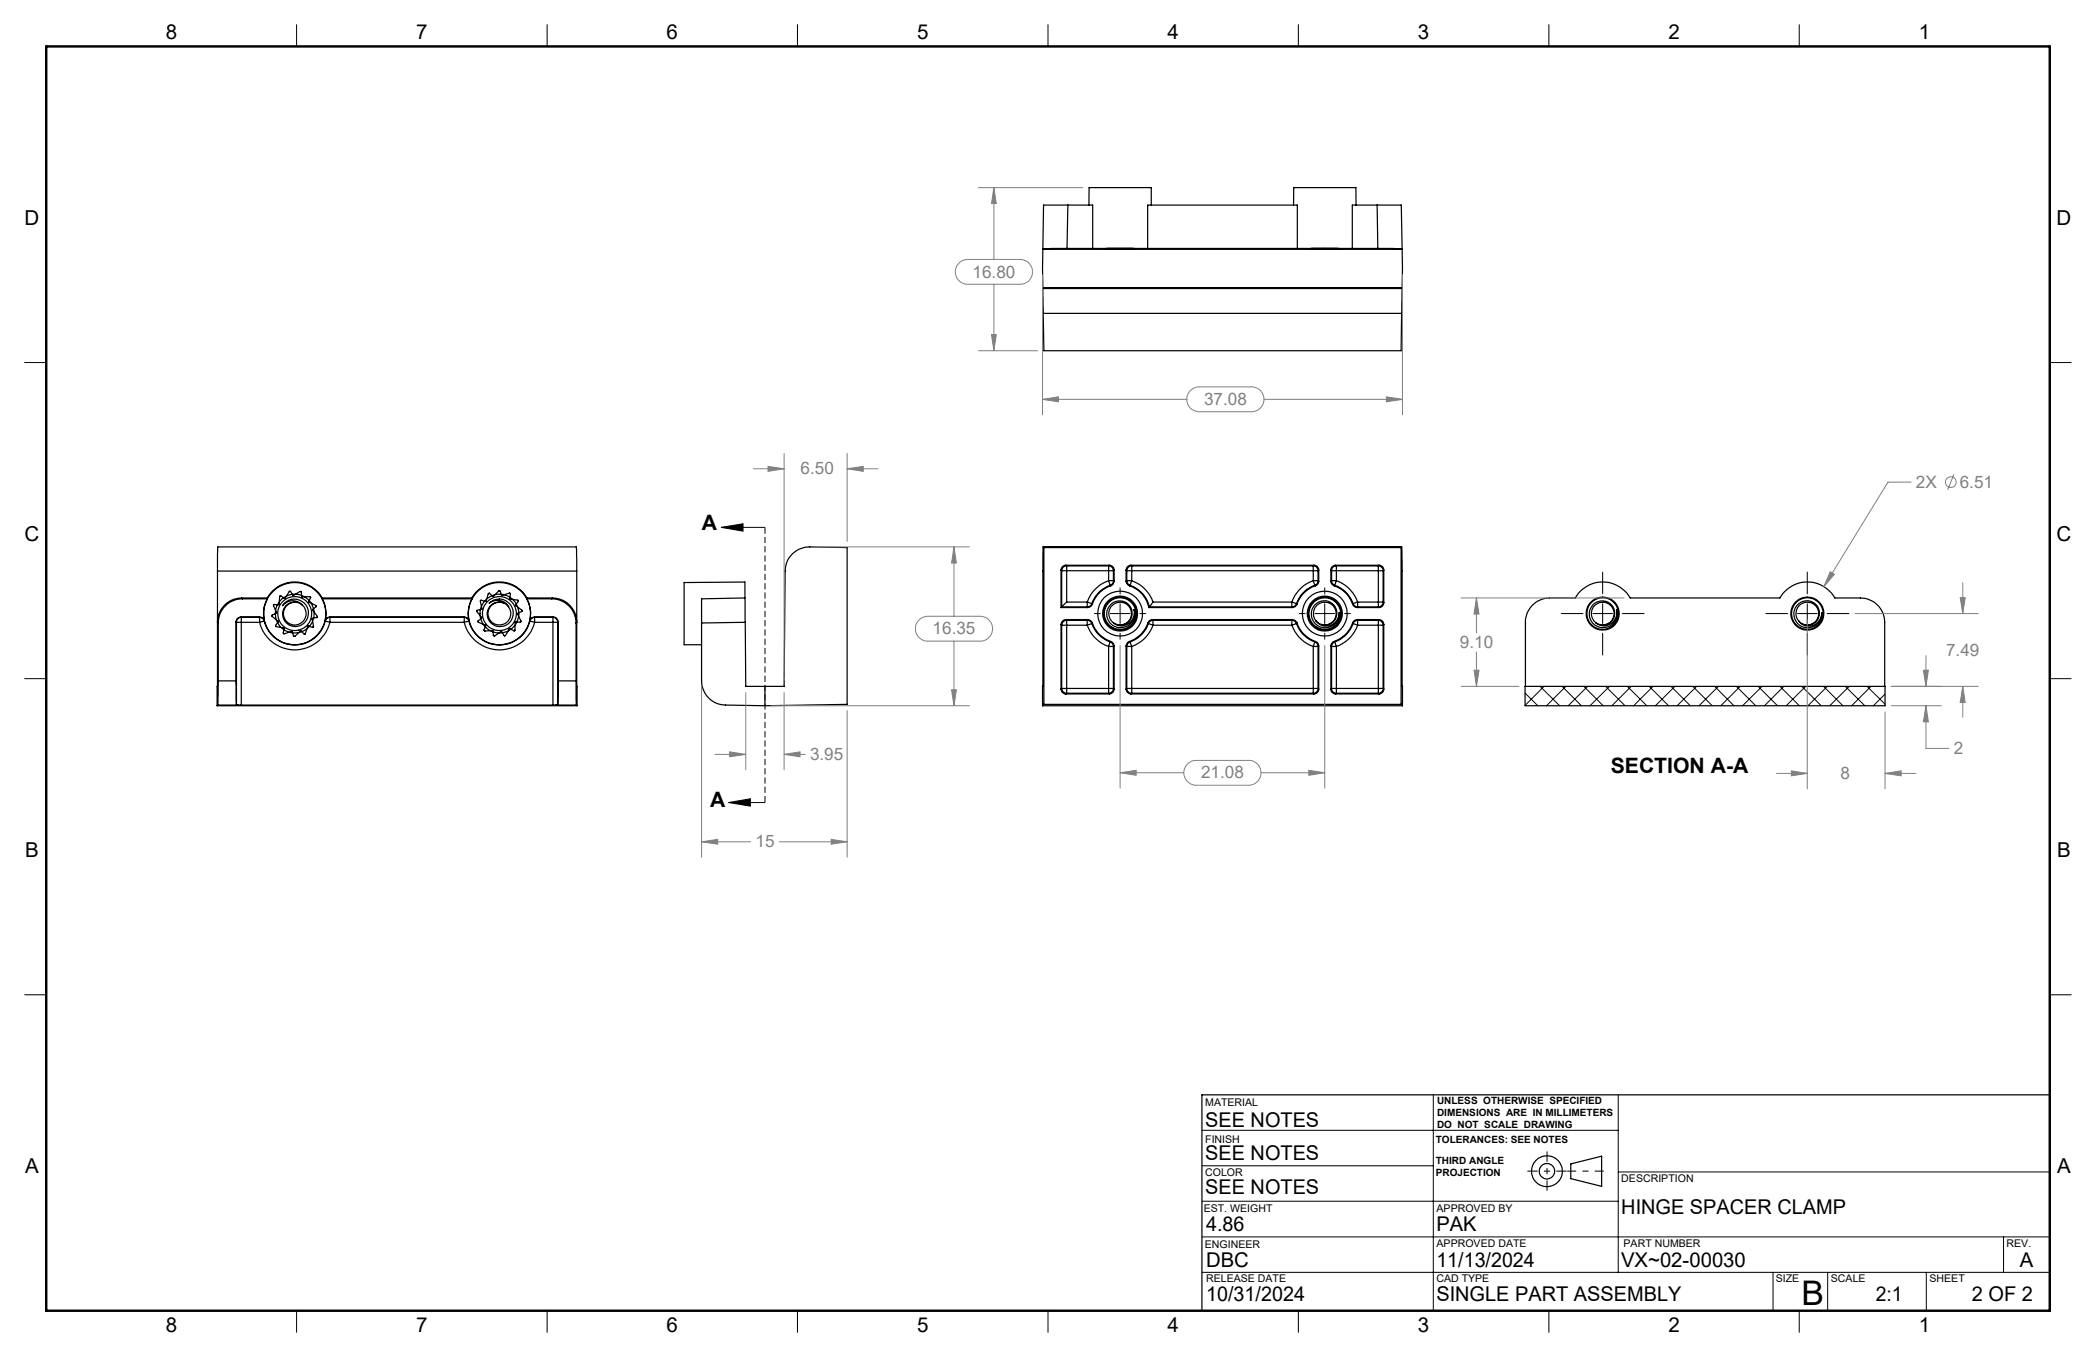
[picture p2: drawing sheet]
<svg xmlns="http://www.w3.org/2000/svg" width="432mm" height="279mm" viewBox="0 0 432 279" stroke-linecap="round" stroke-linejoin="round" font-family="sans-serif">
<g fill="none" stroke="#000" stroke-width=".25">
<path d="M214.8 59.4l.1 5.1M214.8 51.2v.1M214.8 59.2v.2M214.8 59.4h74.1M214.8 51.3v7.9M214.8 59.2h74.1M214.8 51.3h74.1M219.8 51.2h-5M219.8 51.2h5.3M220 42.2h-5l-.2 9M220 42.2h5.1v9M220 42.2l-.2 9"/>
<path d="M224.3 42.2l.1-3.6h12.8v3.6M225.1 51.2h11.3M227.4 59.3h6.7M227.4 51.2h6.8zM236.4 51.2v-9h30.9v9M236.4 51.2h30.9M266.5 42.2v-3.6h12.8l.1 3.6M267.3 51.2h11.3M269.5 59.3h6.8M269.5 51.2h6.8zM278.6 51.2h5.2M283.7 42.2h5l.2 9"/>
<path d="M283.7 42.2h-5.1v9M283.7 42.2l.1 9M283.8 51.2h5.1M288.9 59.4l-.2 5.1M288.9 51.2v.1M288.9 59.2v.2M288.9 51.3v7.9M214.9 64.5h73.8M214.9 64.5l.2 7.7h73.5l.1-7.7M44.8 117.6l.1-5h73.8l.1 5M44.8 117.6l-.1 27.7M44.8 117.6h74"/>
<path d="M118.8 117.6l.1 27.7M214.9 112.6l-.1 32.7M214.9 112.6h73.8M214.9 112.6l.2 .1M215.1 112.7v32.3M215.1 112.7h73.5M218.6 117.4v7.7M218.6 117.4l.1 .1M218.7 117.5h1M218.7 117.5v7.5M219.6 116.4a1.02 1.02 0 0 0-1 1M219.6 116.4h8.9"/>
<path d="M219.6 116.4l.1 .1M219.7 116.5a1.02 1.02 0 0 0-1 1M219.7 116.5v1M219.7 116.5h8.7M219.7 117.5h8.7M219.7 117.5v6.5M228.4 116.5a.96 .96 0 0 1 1 1M228.4 119.6l.3 .9M228.4 119.6h1M228.4 116.5v1M228.4 117.5h1M228.4 119.6a7.2 7.2 0 0 0-4.4 4.4"/>
<path d="M228.4 117.5v2.1M228.5 116.4a.96 .96 0 0 1 1 1M228.5 116.4l-.1 .1M229.4 119.6a1.03 1.03 0 0 1-.7 .9M229.4 119.6l.1 .1M229.4 117.5v2.1M229.5 119.7a.97 .97 0 0 1-.7 .9M229.5 117.4v2.3M229.5 117.4l-.1 .1M232 119.7a1.09 1.09 0 0 0 .7 .9M232 117.4v2.3M232 117.4l.1 .1"/>
<path d="M232.1 119.6l.1 .4 .6 .5M232.1 117.5h1.1M232.1 119.6h1.1M232.1 119.6l-.1 .1M232.1 117.5v2.1M233 116.4a1.02 1.02 0 0 0-1 1M233 116.4h37.7M233 116.4l.2 .1M233.2 116.5a1.02 1.02 0 0 0-1.1 1M233.2 119.6a7.1 7.1 0 0 1 4.3 4.4M233.2 119.6l-.4 .9M233.2 116.5v1"/>
<path d="M233.2 116.5h37.3M233.2 117.5h37.3M233.2 117.5v2.1M270.5 116.5a.96 .96 0 0 1 1 1M270.5 119.6a7.2 7.2 0 0 0-4.4 4.4M270.5 119.6l.4 .9M270.5 117.5h1M270.5 116.5v1M270.5 119.6h1M270.5 117.5v2.1M270.7 116.4a.96 .96 0 0 1 1 1M270.7 116.4l-.2 .1"/>
<path d="M271.5 119.6a1.03 1.03 0 0 1-.6 .9M271.5 119.6l.2 .1M271.5 117.5v2.1M271.7 119.7a.97 .97 0 0 1-.7 .9M271.7 117.4v2.3M271.7 117.4l-.2 .1M274.2 119.7a.98 .98 0 0 0 .6 .9M274.2 117.4v2.3M274.2 117.4l.1 .1M274.3 119.6a1.07 1.07 0 0 0 .7 .9M274.3 119.6h1M274.3 117.5h1"/>
<path d="M274.3 117.5v2.1M274.3 119.6l-.1 .1M275.2 116.4a.96 .96 0 0 0-1 1M275.2 116.4h8.9M275.2 116.4l.1 .1M275.3 116.5a.96 .96 0 0 0-1 1M275.3 116.5v1M275.3 119.6l-.3 .9M275.3 119.6a7.1 7.1 0 0 1 4.4 4.4M275.3 116.5h8.7M275.3 117.5h8.7M275.3 117.5v2.1"/>
<path d="M284 116.5a.96 .96 0 0 1 .9 1M284 116.5v1M284 117.5h.9M284 117.5v6.5M284.1 116.4a.96 .96 0 0 1 1 1M284.1 116.4l-.1 .1M284.9 117.5v6.5M285.1 117.4v6.7M285.1 117.4l-.2 .1M288.6 112.7v32.3M288.7 112.6l.2 32.7M288.7 112.6l-.1 .1"/>
<path d="M44.9 128.3v11.9M48.6 128l.1 .1M48.6 128v12.2M48.7 128.1h1M48.7 128.1v17M49.6 127a1.02 1.02 0 0 0-1 1M49.6 127l.1 .1M49.6 127h3.9M49.7 127.1a.97 .97 0 0 0-1 1M49.7 127.1v1M49.7 127.1h3.8M49.7 128.1h3.8"/>
<path d="M49.7 128.1v17.1M49.8 123.1a5 5 0 0 0-5 5l.1 .2M49.8 123.1h5.3M49.8 123.1l.2 .2M50 123.3a5 5 0 0 0-5.1 5M50 123.3h5.1M53.5 127a.99 .99 0 0 1 1 .8M53.5 127.1a.99 .99 0 0 1 .9 .8M53.5 128.1a7.5 7.5 0 0 0 7.2 5.7 7.5 7.5 0 0 0 7.3-5.7M53.5 127.1v1M53.5 127v.1M54.4 127.9a6.5 6.5 0 0 0 6.3 4.9 6.5 6.5 0 0 0 6.3-4.9"/>
<path d="M54.4 127.9l-.9 .2M54.5 127.8l-.1 .1M55.1 123.3a6 6 0 0 0-.6 4.5M55.1 123.1a6.5 6.5 0 0 1 11.3 0M55.1 123.1v.2M56.9 126.1v.2l-.9 .5 1.3 1.1M56.9 126.1v.1M57.3 127.9v.2l-.5 .8 1.6 .4M57.3 127.9v.1M57.5 124.4l-.1 .1h-1l-.1 .1 .6 1.5M57.5 124.4l-.1 .1M58.4 129.3l.1 .2-.2 .9 .2 .1 1.5-.5"/>
<path d="M58.4 129.3l.1 .1M58.6 124.2a2.83 2.83 0 0 1 4.7 .9 2.83 2.83 0 0 1-2.8 3.9 2.49 2.49 0 0 1-2.1-3.4 2.49 2.49 0 0 1 3.9-1 2.64 2.64 0 0 0-4.1 .1zM58.8 123.1l-.2 .1-.9-.5-.2 1.7M58.8 123.1l-.1 .1M60 130l.1 .1M60.5 124a2.35 2.35 0 0 0-2 3.2 2.35 2.35 0 0 0 3.6 1.1 2.35 2.35 0 0 0 .2-3.7M60.5 122.6l-.2-.1-.5-.8h-.1l-.9 1.4M60.5 122.6l1.4-.8 .2 .1v.9l.2 .1M60.5 124h.6M60.5 122.6h-.1M61.8 130l-1.1 1h-.2l-.3-.9-.2-.1M61.9 129.9l-.1 .1"/>
<path d="M62.2 122.9h.1M62.3 122.9l1.6-.1 .1 .2-.4 .8 .1 .2M63.4 129l-.5 1.5-.2 .1-.6-.7-.3 .1M63.5 128.9l-.1 .1M63.6 123.9l.1 .1M63.7 124l1.4 .7M64.3 127.5l.3 1.6-.2 .1-.8-.3-.2 .1M64.3 127.4v.1M64.4 125.6l.1 .1M64.5 125.7l.9 1.2v.2l-1 .2-.1 .2M65.1 124.7h.1M65.1 124.7l.1 .2-.7 .5v.3"/>
<path d="M66.4 123.3a6.5 6.5 0 0 1 .6 4.5M66.4 123.1h30.8M66.4 123.1v.2M66.4 123.3h30.8M67 127.8v.1M67 127.9l1 .2M67.9 127a.99 .99 0 0 0-.9 .8M67.9 127h27.7M67.9 127l.1 .1M68 127.1a.99 .99 0 0 0-1 .8M68 127.1v1M68 127.1h27.6"/>
<path d="M68 128.1h27.6M95.6 127a.99 .99 0 0 1 1 .8M95.6 127.1a.99 .99 0 0 1 1 .8M95.6 127.1v1M95.6 128.1a7.5 7.5 0 0 0 7.3 5.7 7.5 7.5 0 0 0 7.2-5.7M95.6 127v.1M96.6 127.9a6.5 6.5 0 0 0 6.3 4.9 6.5 6.5 0 0 0 6.2-4.9M96.6 127.9l-1 .2M96.6 127.8v.1M97.2 123.1a6.5 6.5 0 0 1 11.3 0M97.2 123.3a6.5 6.5 0 0 0-.6 4.5M97.2 123.1v.2"/>
<path d="M99.2 127.1v.2l-.7 .6v.2l1.5 .6M99.2 127.1v.1M99.3 125.3l-.1 .2-1 .2v.2l1 1.2M99.3 125.3l-.1 .1M100 128.7v.2l-.3 .8 .1 .2 1.6-.1M100 128.7v.1M100.2 123.7l-.2 .1-.9-.2-.1 .1 .3 1.6M100.2 123.7l-.1 .1M100.8 124.2a2.85 2.85 0 0 1 4.5 .6 2.85 2.85 0 0 1-1.9 4.2 2.52 2.52 0 0 1-2.9-3.3 2.52 2.52 0 0 1 4.3-.8 2.69 2.69 0 0 0-4-.7zM101.4 129.8l.2 .1 .1 1 1.5-.8M101.4 129.8l.1 .1M101.7 122.8h-.2l-.7-.7-.2 .1-.4 1.5"/>
<path d="M101.7 122.8h-.1M103.2 124a2.36 2.36 0 0 0-2.6 2.7 2.36 2.36 0 0 0 3.2 1.8 2.36 2.36 0 0 0 1-3.6M103.2 124l.5 .1M103.3 130.1h-.1M103.4 122.6h.1M103.5 122.6l-.2-.1-.3-.8-.2-.1-1.1 1.2M103.5 122.6l1.5-.5 .2 .1-.2 .9 .2 .2M104.9 129.5l-.9 1.4-.6-.8h-.2M105 129.5h-.1M105.1 123.3h.1M105.2 123.3l1.5 .3 .1 .2-.5 .7v.2M106.2 128.2l-.1 1.6-.2 .1-.8-.5-.2 .1"/>
<path d="M106.2 128.1v.1M106.2 124.6l.1 .1M106.3 124.7l1.3 1-.1 .2-.8 .4-.1 .2M106.6 126.5l.7 1.5-.1 .1h-.9l-.1 .1M106.6 126.4v.1M108.5 123.3a6.5 6.5 0 0 1 .6 4.5M108.5 123.1h5.3M108.5 123.1v.2M108.5 123.3h5.2M109.1 127.8v.1M109.1 127.9l1 .2M110.1 127a.99 .99 0 0 0-1 .8"/>
<path d="M110.1 127h3.9M110.1 127v.1M110.1 127.1a1.07 1.07 0 0 0-1 .8M110.1 127.1v1M110.1 127.1h3.8M110.1 128.1h3.8M113.7 123.3a5 5 0 0 1 5 5M113.8 123.1a5.1 5.1 0 0 1 5 5l-.1 .2M113.8 123.1l-.1 .2M113.9 127.1a.97 .97 0 0 1 1 1M113.9 127.1v1M113.9 128.1h1"/>
<path d="M113.9 128.1v17.1M114 127a.96 .96 0 0 1 1 1M114 127l-.1 .1M114.9 128.1v17M115 128l-.1 .1M115 128v12.2M118.7 128.3v11.9M144.5 128.3v11.9a5 5 0 0 0 4.9 5l8.2 .1M153.5 123.1l-9 .2v5M153.5 123.1v5M153.5 123.1v-3.3l-12.6 .1v12.9h3.6M153.5 128.1l.1 13.2h7.9l.2-23.7a5 5 0 0 1 5.1-5l7.7 .1v32.3l-16.9 .3"/>
<path d="M153.5 128.1l-9 .2M218.6 128.6v13.3M218.6 125.1h5.5M218.6 128.6l.1 .1M218.7 128.7h1M218.7 125h5.3M218.7 125l-.1 .1M218.7 128.7v13M219.6 127.6a1.09 1.09 0 0 0-1 1M219.6 127.6h4.5M219.6 127.6l.1 .1M219.7 127.7a1.09 1.09 0 0 0-1 1"/>
<path d="M219.7 127.7v1M219.7 124l-1 1M219.7 127.7h4.3M219.7 124h4.3M219.7 128.7h4.3M219.7 128.7v13M224 127.7l.4 .1 .5 .6M224 124v1M224 124l.9 .3M224 127.7v1M224 128.7a7.1 7.1 0 0 0 4.4 4.4M224 125l.1 .1"/>
<path d="M224.1 127.6a1.06 1.06 0 0 1 .9 .7M224.1 127.6l-.1 .1M224.9 128.4a6 6 0 0 0 3.8 3.8M224.9 124.3a1.03 1.03 0 0 1-.9 .7M224.9 124.3l.1 .1M224.9 128.4l-.9 .3M225 128.3a6.1 6.1 0 0 0 3.8 3.8M225 124.4a1.13 1.13 0 0 1-.9 .7M225 128.3l-.1 .1M228.4 133.1h1M228.4 133.1v8.6M228.7 120.5l.1 .1"/>
<path d="M228.7 132.2a1.03 1.03 0 0 1 .7 .9M228.7 120.5a6.2 6.2 0 0 0-3.8 3.8M228.7 132.2l-.3 .9M228.8 132.1a1.03 1.03 0 0 1 .7 .9M228.8 120.6a5.9 5.9 0 0 0-3.8 3.8M228.8 132.1l-.1 .1M229.1 124.2a2.5 2.5 0 0 1 3.3 .1 2.5 2.5 0 0 1 .3 3.4 2.5 2.5 0 0 1-3.3 .5 2.67 2.67 0 0 0 3.1 .2 2.67 2.67 0 0 0 1.1-2.9 2.86 2.86 0 0 1-3 3.7 2.86 2.86 0 0 1-2.1-4.3zM229.4 128.2a2.34 2.34 0 0 1-.2-3.7 2.34 2.34 0 0 1 3.6 .8 2.34 2.34 0 0 1-1.6 3.3M229.4 128.2v.1M229.4 133.1v8.6M229.5 133v8.9M229.5 133l-.1 .1"/>
<path d="M231.2 128.7h-.6M232 133v8.9M232 133l.1 .1M232.1 133.1h1.1M232.1 133.1v8.6M232.7 120.6a6 6 0 0 1 4 4.5M232.7 132.1a1.06 1.06 0 0 0-.7 .9M232.7 132.1l.1 .1M232.8 120.5l-.1 .1M232.8 120.5a6.1 6.1 0 0 1 4 4.5M232.8 132.2l-.4 .2-.3 .7M232.8 132.2l.4 .9"/>
<path d="M233.2 133.1v8.6M233.4 127.6l-.1 .2M233.6 125.6h.1M236.5 128.3a6.3 6.3 0 0 1-3.8 3.8M236.5 128.3l.1 .1M236.6 128.4a6 6 0 0 1-3.8 3.8M236.6 128.4l.9 .3M236.7 125.1h29.5M236.8 125h29.3M236.8 125l-.1 .1M237.4 127.6a1 1 0 0 0-.9 .7M237.4 127.6h28.8"/>
<path d="M237.4 127.6l.1 .1M237.5 127.7l-.7 .3-.2 .4M237.5 124l-.7 1M237.5 127.7v1M237.5 128.7a7.1 7.1 0 0 1-4.3 4.4M237.5 127.7h28.6M237.5 124h28.6M237.5 128.7h28.6M266.1 127.7a1.07 1.07 0 0 1 1 .7M266.1 124v1M266.1 128.7a7.1 7.1 0 0 0 4.4 4.4M266.1 127.7v1"/>
<path d="M266.1 124l1 .3M266.1 125l.1 .1M266.2 127.6a1.06 1.06 0 0 1 1 .7M266.2 127.6l-.1 .1M267.1 124.3l.1 .1M267.1 124.3a.94 .94 0 0 1-1 .7M267.1 128.4a6 6 0 0 0 3.8 3.8M267.1 128.4l-1 .3M267.2 124.4a1.13 1.13 0 0 1-1 .7M267.2 128.3a6.1 6.1 0 0 0 3.8 3.8M267.2 128.3l-.1 .1M270.5 133.1h1"/>
<path d="M270.5 133.1v8.6M270.9 120.5l.1 .1M270.9 120.5a6.2 6.2 0 0 0-3.8 3.8M270.9 132.2a1.03 1.03 0 0 1 .6 .9M270.9 132.2l-.4 .9M271 124.5a2.53 2.53 0 0 1 4.2 .8 2.53 2.53 0 0 1-2.8 3.3l-.8-.3-.5-.4a2.66 2.66 0 0 0 3.1 .9 2.66 2.66 0 0 0 1.7-2.7 2.86 2.86 0 0 1-3.7 3 2.86 2.86 0 0 1-1.2-4.6zM271 120.6a6.1 6.1 0 0 0-3.8 3.8M271 132.1a.91 .91 0 0 1 .7 .9M271 132.1l-.1 .1M271.1 127.9a2.36 2.36 0 0 1 .7-3.7 2.36 2.36 0 0 1 3.4 1.6 2.36 2.36 0 0 1-2.3 2.9M271.2 127.9v.1M271.5 133.1v8.6"/>
<path d="M271.7 133v8.9M271.7 133l-.2 .1M272.3 128.6l.6 .1M274.2 133v8.9M274.2 133l.1 .1M274.3 133.1h1M274.3 133.1v8.6M274.8 120.6a6.1 6.1 0 0 1 3.9 3.8M274.8 132.1a.97 .97 0 0 0-.6 .9M274.8 132.1l.2 .1M275 120.5l-.2 .1M275 120.5a6.1 6.1 0 0 1 3.8 3.8"/>
<path d="M275 132.2a1.07 1.07 0 0 0-.7 .9M275 132.2l.3 .9M275.3 128.2l-.2 .1M275.3 133.1v8.6M275.9 126.2v.1M278.7 124.4a.97 .97 0 0 0 .9 .7M278.7 128.3a6.1 6.1 0 0 1-3.9 3.8M278.7 128.3l.1 .1M278.8 124.3l-.1 .1M278.8 124.3a.94 .94 0 0 0 .9 .7M278.8 128.4a6.1 6.1 0 0 1-3.8 3.8M278.8 128.4l.9 .3"/>
<path d="M279.6 127.6a1 1 0 0 0-.9 .7M279.6 127.6h4.5M279.6 125.1h4.5M279.6 127.6l.1 .1M279.7 127.7a1.08 1.08 0 0 0-.9 .7M279.7 124v1M279.7 127.7v1M279.7 124l-.9 .3M279.7 128.7a7.1 7.1 0 0 1-4.4 4.4M279.7 127.7h4.3M279.7 125l-.1 .1M279.7 125h4.3"/>
<path d="M279.7 124h4.3M279.7 128.7h4.3M284 127.7a1.02 1.02 0 0 1 .9 1M284 124v1M284 124h.9M284 127.7v1M284 128.7h.9M284 125l.1 .1M284 128.7v13M284.1 127.6a1.02 1.02 0 0 1 1 1M284.1 127.6l-.1 .1M284.9 124a.96 .96 0 0 1-.9 1"/>
<path d="M284.9 128.7v13M284.9 124l.2 .1M285.1 124.1a.96 .96 0 0 1-1 1M285.1 128.6v13.3M285.1 128.6l-.2 .1M328.5 124.2a2.5 2.5 0 0 1 3.3 .1 2.5 2.5 0 0 1 .3 3.4 2.5 2.5 0 0 1-3.3 .5 2.67 2.67 0 0 0 3.1 .2 2.67 2.67 0 0 0 1.2-2.9 2.86 2.86 0 0 1-3.1 3.7 2.86 2.86 0 0 1-2.1-4.3zM328.8 128.2a2.34 2.34 0 0 1-.2-3.7 2.34 2.34 0 0 1 3.7 .8 2.34 2.34 0 0 1-1.6 3.3M328.8 128.2l.1 .1M330.6 128.7h-.5M332.8 127.6v.2M333.1 125.6h.1M370.4 124.5a2.53 2.53 0 0 1 4.3 .8 2.53 2.53 0 0 1-2.9 3.3l-.7-.3-.5-.4a2.66 2.66 0 0 0 3 .9 2.66 2.66 0 0 0 1.7-2.7 2.86 2.86 0 0 1-3.7 3 2.86 2.86 0 0 1-1.2-4.6z"/>
<path d="M370.6 127.9a2.36 2.36 0 0 1 .7-3.7 2.36 2.36 0 0 1 3.3 1.6 2.36 2.36 0 0 1-2.3 2.9M370.6 127.9v.1M371.7 128.6l.6 .1M374.7 128.2l-.2 .1M375.3 126.2h.1M44.7 145.3h74.2M44.9 145.2l-.2 .1M44.9 145.2h4.2M44.9 140.2v5M44.9 140.2h3.7M48.6 140.2l.1 4.9M48.7 145.1l.4 .1"/>
<path d="M49.1 145.2h.6M49.7 145.2h64.2M113.9 145.2h.6M114.5 145.2h4.2M114.9 145.1l-.4 .1M115 140.2l-.1 4.9M115 140.2h3.7M118.7 140.2v5M118.7 145.2l.2 .1M157.6 141.3v4M214.8 145.3h74.1M215.1 145h73.5"/>
<path d="M215.1 145l-.3 .3M218.6 141.9a1.02 1.02 0 0 0 1 1M218.7 141.7a1.02 1.02 0 0 0 1 1M218.7 141.7h1M218.7 141.7l-.1 .2M219.6 142.9h8.9M219.7 141.7v1M219.7 142.7h8.7M219.7 142.7l-.1 .2M219.7 141.7h8.7M228.4 141.7h1M228.4 141.7v1"/>
<path d="M228.4 142.7l.1 .2M229.4 141.7a.96 .96 0 0 1-1 1M229.4 141.7l.1 .2M229.5 141.9a.96 .96 0 0 1-1 1M232 141.9a1.02 1.02 0 0 0 1 1M232.1 141.7a1.02 1.02 0 0 0 1.1 1M232.1 141.7h1.1M232.1 141.7l-.1 .2M233 142.9h37.7M233.2 141.7v1M233.2 142.7h37.3M233.2 142.7l-.2 .2"/>
<path d="M233.2 141.7h37.3M270.5 141.7v1M270.5 141.7h1M270.5 142.7l.2 .2M271.5 141.7a.96 .96 0 0 1-1 1M271.5 141.7l.2 .2M271.7 141.9a.96 .96 0 0 1-1 1M274.2 141.9a.96 .96 0 0 0 1 1M274.3 141.7a.96 .96 0 0 0 1 1M274.3 141.7h1M274.3 141.7l-.1 .2M275.2 142.9h8.9"/>
<path d="M275.3 141.7v1M275.3 142.7l-.1 .2M275.3 142.7h8.7M275.3 141.7h8.7M284 141.7v1M284 141.7h.9M284 142.7l.1 .2M284.9 141.7a.96 .96 0 0 1-.9 1M284.9 141.7l.2 .2M285.1 141.9a.96 .96 0 0 1-1 1M288.6 145l.3 .3M314.2 141.3h74.1v4h-74.1z"/>
<path d="M314.3 141.3v-13.2a5 5 0 0 1 4.9-5h5.3a6.5 6.5 0 0 1 11.3 0h30.9a6.5 6.5 0 0 1 11.3 0h5.3a5 5 0 0 1 5 5v13.2M323.6 239.6l6.4-1.5v6.2l-6.4-1.6zM422.3 225.4h-174.7v44.5"/>
<circle cx="60.7" cy="126.3" r="3.5"/>
<circle cx="60.7" cy="126.3" r="4"/>
<circle cx="60.7" cy="126.3" r="6.4"/>
<circle cx="102.9" cy="126.3" r="4"/>
<circle cx="102.9" cy="126.3" r="6.4"/>
<circle cx="102.9" cy="126.3" r="3.5"/>
<circle cx="230.7" cy="126.3" r="3.3"/>
<circle cx="230.7" cy="126.3" r="3.4"/>
<circle cx="230.8" cy="126.3" r="4.6"/>
<circle cx="230.8" cy="126.3" r="3.6"/>
<circle cx="272.9" cy="126.3" r="4.6"/>
<circle cx="272.9" cy="126.3" r="3.3"/>
<circle cx="272.9" cy="126.3" r="3.6"/>
<circle cx="272.9" cy="126.4" r="3.4"/>
<circle cx="330.2" cy="126.3" r="3.3"/>
<circle cx="330.2" cy="126.3" r="3.4"/>
<circle cx="372.3" cy="126.3" r="3.4"/>
<circle cx="372.3" cy="126.3" r="3.2"/>
<circle cx="318.7" cy="241.1" r="3.2"/>
<circle cx="318.7" cy="241.2" r="1.6"/>
</g>
<g fill="none" stroke="#000" stroke-width=".21">
<path d="M61.1 5.1v4.5M112.7 5.1v4.5M164.3 5.1v4.5M215.9 5.1v4.5M267.5 5.1v4.5M319.1 5.1v4.5M370.7 5.1v4.5M5.1 74.6h4.4M422.3 74.6h4.4M148.6 108.6l4.5-.8v1.6zM148.6 108.6h9M330.2 117.8v4.5"/>
<path d="M372.3 117.8v4.5M5.1 139.7h4.4M225.5 126.3h1.2M228.7 126.3h4.1M230.8 121v1.3M230.8 124.3v4.1M230.8 130.4v1.2M234.8 126.3h1.2M267.7 126.3h1.2M270.9 126.3h4.1M272.9 121v1.3M272.9 124.3v4.1"/>
<path d="M272.9 130.4v1.2M277 126.3h1.2M321.6 126.3h4.5M328.2 126.3h4M330.2 124.3v4.1M330.2 130.4v4.5M334.2 126.3h4.5M363.8 126.3h4.5M370.3 126.3h4.1M372.3 124.3v4.1M372.3 130.4v4.5M376.4 126.3h4.5"/>
<path d="M422.3 139.7h4.4M314.2 142.7l2.6 2.6M317.3 141.3l4 4M318.1 141.3l-3.9 3.9M321.8 141.3l4 4M322.6 141.3l-4 4M326.3 141.3l4 4M327.1 141.3l-4 4M330.8 141.3l4 4M331.6 141.3l-4 4M335.2 141.3l4.1 4M336.1 141.3l-4 4"/>
<path d="M339.8 141.3l3.9 4M340.5 141.3l-4 4M344.2 141.3l4 4M345.1 141.3l-4.1 4M348.7 141.3l4 4M349.5 141.3l-4 4M353.2 141.3l4 4M354 141.3l-4 4M357.7 141.3l4 4M358.5 141.3l-4 4M362.2 141.3l4 4M363 141.3l-4 4"/>
<path d="M366.7 141.3l4 4M367.5 141.3l-4 4M371.2 141.3l4 4M372 141.3l-4 4M375.7 141.3l4 4M376.4 141.3l-3.9 4M380.2 141.3l4 4M381 141.3l-4.1 4M384.6 141.3l3.7 3.7M385.4 141.3l-3.9 4M388.3 142.9l-2.4 2.4M150.1 165.2l4.5-.7v1.5z"/>
<path d="M150.1 165.2h7.5M5.1 204.8h4.4M422.3 204.8h4.4M247.6 232.7h85.8M295.3 225.4v44.5M333.4 225.4v36.6M247.6 254.7h174.7M247.6 247.3h85.8M247.6 240h47.7M333.4 241.3h88.9M412.7 254.7v7.3M61.1 269.9v4.4"/>
<path d="M112.7 269.9v4.4M164.3 269.9v4.4M215.9 269.9v4.4M247.6 262h174.7M267.5 269.9v4.4M319.1 269.9v4.4M365.3 262v7.9M370.7 269.9v4.4M376.5 262v7.9M396.8 262v7.9"/>
</g>
<g fill="none" stroke="#808080" stroke-width=".21">
<path d="M201.6 38.6h21.5M204.8 38.6l.4 3.3h-.9zM204.8 38.6v14.8M197.5 54.2a2.41 2.41 0 0 1 1.9-.8h10.7a2.56 2.56 0 0 1 2.6 2.6 2.56 2.56 0 0 1-2.6 2.5h-10.7a2.55 2.55 0 0 1-2.4-1.5 2.55 2.55 0 0 1 .5-2.8zM204.8 58.5v13.7M214.8 56.6v28.8M288.9 56.6v28.8M201.6 72.2h12.2M204.3 68.9h.9l-.4 3.3zM155.2 96.5h6.3M158.2 96l3.3 .5-3.3 .5zM161.5 93.3v46.8"/>
<path d="M174.5 96.5l3.3-.5v1zM174.5 93.3v18.2M174.5 96.5h6.4M214.8 82.2l3.3-.5v1zM214.8 82.2h29.7M245 80.6a2.65 2.65 0 0 1 2.1-.9h10.7a2.56 2.56 0 0 1 2.6 2.5 2.56 2.56 0 0 1-2.6 2.6h-10.7a2.57 2.57 0 0 1-2.4-1.5 2.57 2.57 0 0 1 .3-2.7zM260.4 82.2h28.5M285.6 81.7l3.3 .5-3.3 .5zM393.7 99.3h-4.8l-13.2 21.5M402.5 97.7l-1.3 3.2M168.1 112.6h31.6M196.5 112.6l.5 3.3h-1z"/>
<path d="M196.5 112.6v14.3M377 117.7l.9 .6-2.2 2.5zM404.4 120v6.3M189.1 127.8a2.65 2.65 0 0 1 2-.9h10.8a2.56 2.56 0 0 1 2.6 2.6 2.56 2.56 0 0 1-2.6 2.5h-10.8a2.57 2.57 0 0 1-2.3-1.4 2.57 2.57 0 0 1 .3-2.8zM196.5 132v13.3M230.8 132.9v29.4M272.9 132.9v29.4M301 123.1h33.6M303.7 138h1l-.5 3.3zM304.2 123.1l.5 3.3h-1zM304.2 123.1v7.2M304.2 134.2v7.1"/>
<path d="M372.3 127.6v34.8M382.2 126.3h25.3M396.2 138h1.1l-.5 3.3zM396.8 135v6.3M403.8 123h1l-.4 3.3zM144.5 141.5v35M147.3 155.3h6.3M150.3 154.8l3.3 .5-3.3 .5zM153.6 142.6v15.9M158.9 145.3h40.8M161.5 155.3l3.3-.5v1zM161.5 142.6v15.9"/>
<path d="M161.5 155.3h4.4M174.5 146.3v30.2M196 142h1l-.5 3.3zM230.8 159.1l3.3-.5v1zM230.8 159.1h13.1M244.8 157.2a2.25 2.25 0 0 1 1.7-.6h10.7a2.56 2.56 0 0 1 2.6 2.5 2.56 2.56 0 0 1-2.6 2.6h-10.7a2.56 2.56 0 0 1-2.5-1.7 2.56 2.56 0 0 1 .8-2.8zM259.8 159.1h13.1M269.6 158.6l3.3 .5-3.3 .5zM301 141.3h11.9M366 159.2h6.3M369 158.7l3.3 .5-3.3 .5zM388.3 159.2l3.4-.5v1z"/>
<path d="M388.3 146.6v15.8M388.3 159.2h6.4M389.6 145.3h10.3M389.6 141.3h17.9M396.8 145.3l.5 3.3h-1.1zM396.8 145.3v8.8h4.7M404.4 141.3l.4 3.3h-1zM404.4 141.3v6.4M144.5 173.3l3.3-.5v1zM144.5 173.3h10.2M160.5 173.3h14M171.2 172.8l3.3 .5-3.3 .5z"/>
<circle cx="401.9" cy="99.3" r="1.09"/>
</g>
<path d="M157.6 108.6v56.6" fill="none" stroke="#000" stroke-width=".21" stroke-dasharray="1.3 .6" stroke-dashoffset="-.1" stroke-linecap="butt"/>
<path d="M330.4 241.1h-7.5" fill="none" stroke="#000" stroke-width=".21" stroke-dasharray="15.2 1.3 1.3 1.3" stroke-dashoffset="13.4" stroke-linecap="butt"/>
<path d="M318.7 237.1v8.1M314.7 241.1h8.1" fill="none" stroke="#000" stroke-width=".21" stroke-dasharray="15.2 1.3 1.3 1.3" stroke-dashoffset="13.1" stroke-linecap="butt"/>
<path d="M9.5 9.6h412.8v260.3h-412.8z" fill="none" stroke="#000" stroke-width=".5"/>
<path d="M148.6 108.6l4.5-.8v1.6zM150.1 165.2l4.5-.7v1.5z" fill="#000"/>
<path d="M196.5 112.6l.5 3.3h-1zM196 142h1l-.5 3.3zM150.3 154.8l3.3 .5-3.3 .5zM161.5 155.3l3.3-.5v1zM158.2 96l3.3 .5-3.3 .5zM174.5 96.5l3.3-.5v1zM171.2 172.8l3.3 .5-3.3 .5zM144.5 173.3l3.3-.5v1zM230.8 159.1l3.3-.5v1zM269.6 158.6l3.3 .5-3.3 .5zM403.8 123h1l-.4 3.3zM404.4 141.3l.4 3.3h-1zM377 117.7l-1.3 3.1 2.2-2.5zM396.2 138h1.1l-.5 3.3zM396.8 145.3l.5 3.3h-1.1zM304.2 123.1l.5 3.3h-1zM303.7 138h1l-.5 3.3zM388.3 159.2l3.4-.5v1zM369 158.7l3.3 .5-3.3 .5zM285.6 81.7l3.3 .5-3.3 .5zM214.8 82.2l3.3-.5v1zM204.3 68.9h.9l-.4 3.3zM204.8 38.6l.4 3.3h-.9z" fill="#808080"/>
<text font-size="7" x="371.2" y="268.7">B</text>
<g font-size="4.4">
<text x="144.6" y="109.1">A</text>
<text x="331.8" y="159.2">SECTION A-A</text>
<text x="146.3" y="166.1">A</text>
</g>
<g font-size="4.2">
<text x="34.1" y="8.1">8</text>
<text x="85.7" y="8.1">7</text>
<text x="137.3" y="8.1">6</text>
<text x="188.9" y="8.1">5</text>
<text x="240.5" y="8.1">4</text>
<text x="292.1" y="8.1">3</text>
<text x="343.7" y="8.1">2</text>
<text x="395.3" y="8.1">1</text>
<text x="5.1" y="46.4">D</text>
<text x="423.7" y="46.4">D</text>
<text x="5.1" y="111.4">C</text>
<text x="423.7" y="111.4">C</text>
<text x="5.2" y="176.5">B</text>
<text x="423.8" y="176.5">B</text>
<text x="248.3" y="232">SEE NOTES</text>
<text x="248.3" y="238.9">SEE NOTES</text>
<text x="5.2" y="241.6">A</text>
<text x="248.3" y="245.9">SEE NOTES</text>
<text x="423.8" y="241.6">A</text>
<text x="334" y="249.9">HINGE SPACER CLAMP</text>
<text x="248.5" y="253.4">4.86</text>
<text x="295.9" y="253.4">PAK</text>
<text x="248.5" y="260.8">DBC</text>
<text x="295.9" y="260.8">11/13/2024</text>
<text x="334" y="260.8">VX~02-00030</text>
<text x="416.1" y="260.9">A</text>
<text x="248.5" y="267.9">10/31/2024</text>
<text x="295.9" y="267.9">SINGLE PART ASSEMBLY</text>
<text x="386.5" y="267.9">2:1</text>
<text x="406.2" y="267.9">2 OF 2</text>
<text x="34.1" y="274.2">8</text>
<text x="85.7" y="274.2">7</text>
<text x="137.3" y="274.2">6</text>
<text x="188.9" y="274.2">5</text>
<text x="240.5" y="274.2">4</text>
<text x="292.1" y="274.2">3</text>
<text x="343.7" y="274.2">2</text>
<text x="395.3" y="274.2">1</text>
</g>
<g font-size="3.5" fill="#808080">
<text x="200.4" y="57.1">16.80</text>
<text x="248.1" y="83.4">37.08</text>
<text x="164.9" y="97.7">6.50</text>
<text x="394.7" y="100.4">2X</text>
<text x="403.7" y="100.4">6.51</text>
<text x="192.1" y="130.6">16.35</text>
<text x="300.8" y="133.4">9.10</text>
<text x="400.9" y="135.1">7.49</text>
<text x="402.5" y="155.2">2</text>
<text x="166.9" y="156.5">3.95</text>
<text x="247.4" y="160.3">21.08</text>
<text x="379.2" y="160.4">8</text>
<text x="155.7" y="174.5">15</text>
</g>
<g font-size="2.2">
<text x="248.3" y="227.6">MATERIAL</text>
<text x="248.3" y="235.3">FINISH</text>
<text x="248.3" y="242.1">COLOR</text>
<text x="334" y="243.4">DESCRIPTION</text>
<text x="248" y="249.5">EST. WEIGHT</text>
<text x="296" y="249.5">APPROVED BY</text>
<text x="248.2" y="257">ENGINEER</text>
<text x="296" y="256.8">APPROVED DATE</text>
<text x="334.5" y="256.8">PART NUMBER</text>
<text x="413.4" y="256.8">REV.</text>
<text x="248.5" y="264">RELEASE DATE</text>
<text x="295.9" y="264">CAD TYPE</text>
<text x="365.8" y="264">SIZE</text>
<text x="377.2" y="264">SCALE</text>
<text x="397.5" y="264">SHEET</text>
</g>
<g font-size="2.1">
<text x="296.1" y="227.3">UNLESS OTHERWISE SPECIFIED</text>
<text x="296.1" y="229.8">DIMENSIONS ARE IN MILLIMETERS</text>
<text x="296.1" y="232.3">DO NOT SCALE DRAWING</text>
<text x="295.8" y="235.3">TOLERANCES: SEE NOTES</text>
<text x="295.8" y="239.6">THIRD ANGLE</text>
<text x="295.8" y="242.1">PROJECTION</text>
</g>
</svg>
